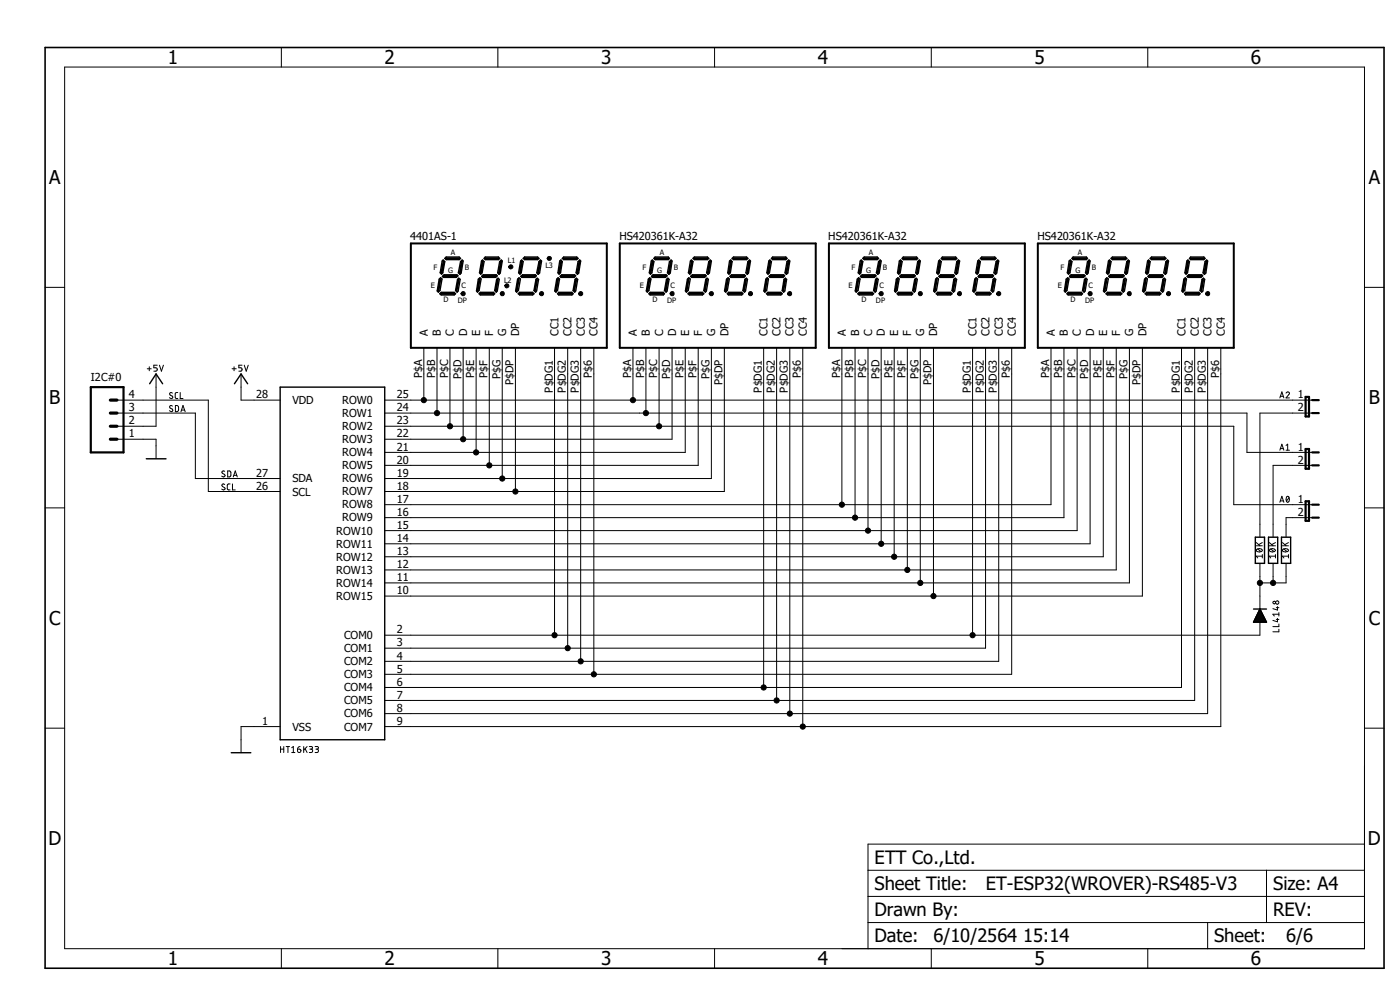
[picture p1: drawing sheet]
<svg xmlns="http://www.w3.org/2000/svg" width="297mm" height="210mm" viewBox="0 0 297 210" stroke-linecap="round" stroke-linejoin="round" font-family="sans-serif">
<path d="M9 9.7l285 196.3M294 9.7l-285 196.3" fill="none" stroke="#fff" stroke-width=".21"/>
<g fill="none" stroke="#000" stroke-width=".21">
<path d="M13.7 14.2h275.8v187.1h-275.8zM59.7 10.1v4.1M105.6 10.1v4.1M151.6 10.1v4.1M197.6 10.1v4.1M243.5 10.1v4.1M108 56.3l.3-.1h.3l.2 .3v.3l-.5 .3-.4-.5h.6l-.1 .1-.5-.1zM116.2 54.5l.6-.1 .2 .3v.2l-.2 .3-.6-.1-.1-.3h.5v.1l-.5-.1zM9.6 61h4.1M31.2 78.2h.9M31.7 77.8v.9M33.1 79.3v11.1h-8.3"/>
<path d="M33.4 77.5h-.8v.5l.6 .1 .2 .2-.2 .4h-.6M33.8 77.5l.4 1.2 .5-1.2M49.2 78.2h.9M49.7 77.8v.9M51.1 79.3v5.6h8.3M51.4 77.5h-.7v.5l.5 .1 .2 .2-.2 .4h-.5M51.8 77.5l.4 1.2 .5-1.2M89.9 73.8v11.1M92.7 73.8v13.8M95.5 73.8v16.6M97.9 62l.3-.2 .3 .1 .2 .2v.3l-.2 .3h-.3l-.3-.1-.1-.3h.5v.1l-.5-.1zM98.3 73.8v19.4"/>
<path d="M101 73.8v22.2M103.8 73.8v24.9M106.2 62l.3-.2 .3 .1 .2 .2-.2 .6h-.3l-.3-.1-.1-.3h.6l-.1 .1-.5-.1zM106.6 73.8v27.7M107.2 60.4l.2-.2h.3l.2 .3v.3l-.5 .3-.3-.5h.6l-.1 .1-.5-.1zM109.3 73.8v30.5M114.6 62l.2-.2 .3 .1 .2 .2v.3l-.2 .3h-.3l-.2-.1-.2-.3h.6l-.1 .1-.5-.1zM117.6 73.8v60.9M120.4 73.8v63.7M122.9 62l.2-.2 .3 .1 .2 .2v.3l-.2 .3h-.3l-.2-.1-.1-.3h.5l-.1 .1-.4-.1zM123.2 73.8v66.5M126 73.8v69.2"/>
<path d="M134.3 73.8v11.1M137 73.8v13.8M139.8 73.8v16.6M142.2 62l.6-.1 .2 .2-.2 .6-.6-.1v-.3h.5v.1l-.5-.1zM142.6 73.8v19.4h-61M145.4 73.8v22.2h-63.8M148.1 73.8v24.9h-66.5M150.6 62l.2-.2 .3 .1 .2 .2v.3l-.2 .3h-.3l-.2-.1-.1-.3h.5v.1l-.5-.1zM150.9 73.8v27.7h-69.3M153.7 73.8v30.5h-72.1M158.9 62l.2-.2 .3 .1 .2 .2v.3l-.2 .3h-.3l-.2-.1-.1-.3h.5v.1l-.5-.1zM162 73.8v72"/>
<path d="M164.8 73.8v74.8M167.2 62l.6-.1 .1 .2-.1 .6-.6-.1-.1-.3h.5v.1l-.5-.1zM167.6 73.8v77.6M170.3 73.8v80.3M178.6 73.8v33.3M181.4 73.8v36M184.1 73.8v38.8M186.6 62l.3-.2 .3 .1 .2 .2v.3l-.2 .3h-.3l-.3-.1-.1-.3h.5v.1l-.5-.1zM186.9 73.8v41.6M189.7 73.8v44.3M192.5 73.8v47.1M194.9 62l.3-.2 .3 .1 .2 .2v.3l-.2 .3h-.3l-.3-.1-.1-.3h.6l-.1 .1-.5-.1z"/>
<path d="M195.2 73.8v49.9M198 73.8v52.6M203.2 62l.3-.2 .3 .1 .2 .2-.2 .6h-.3l-.3-.1-.1-.3h.6l-.1 .1-.5-.1zM206.3 73.8v60.9M209.1 73.8v63.7h-127.5M211.5 62l.3-.2 .3 .1 .2 .2v.3l-.2 .3h-.3l-.3-.1-.1-.3h.6l-.1 .1-.5-.1zM211.9 73.8v66.5h-130.3M214.6 73.8v69.2h-133M223 73.8v33.3h-141.4M225.7 73.8v36h-144.1M228.5 73.8v38.8h-146.9M230.9 62l.3-.2 .3 .1 .2 .2v.3l-.2 .3h-.3l-.3-.1-.1-.3h.6v.1l-.6-.1z"/>
<path d="M231.3 73.8v41.6h-149.7M234.1 73.8v44.3h-152.5M236.8 73.8v47.1h-155.2M239.3 62l.2-.2 .3 .1 .2 .2-.2 .6h-.3l-.2-.1-.2-.3h.6l-.1 .1-.5-.1zM239.6 73.8v49.9h-158M242.4 73.8v52.6h-160.8M247.6 62l.2-.2 .3 .1 .2 .2v.3l-.2 .3h-.3l-.2-.1-.1-.3h.5l-.1 .1-.4-.1zM250.7 73.8v72h-169.1M253.4 73.8v74.8h-171.8M255.9 62l.6-.1 .1 .2-.1 .6-.6-.1-.1-.3h.5v.1l-.5-.1zM256.2 73.8v77.6h-174.6M259 73.8v80.3h-177.4"/>
<path d="M289.5 61h4.1M24.8 84.9h19.4v19.4h15.2M24.8 87.6h16.6v13.9h18M24.8 93.2h8.3v4.1M36.6 83.4l-.5-.1-.1 .3 .1 .2 .5 .3v.3l-.2 .1-.5-.1M36.6 86.1h-.5l-.1 .2 .1 .3 .5 .3v.3l-.2 .1-.5-.2M37.2 86h.3l.3 .2v.9l-.3 .2h-.3zM37.7 83.3h-.4l-.1 .3v.8l.5 .1M38.2 83.3v1.2h.6M38.4 87.3l.4-1.3 .5 1.3M38.5 87h.7M47.7 100l-.5-.1-.1 .3 .6 .6v.2l-.2 .2-.5-.2"/>
<path d="M48.3 99.9l.6 .2 .1 .7-.2 .3-.5 .1zM81.6 84.9h196.8M81.6 87.6h182.9v8.4h13.9M81.6 90.4h180.1v16.7h16.7M271.5 84.4l.4-1.3 .5 1.3M271.5 95.5l.4-1.3 .5 1.3M271.6 84.1h.6M271.6 95.2h.6M272.8 83.4a.35 .35 0 0 1 .5-.3 .35 .35 0 0 1 .1 .6l-.6 .7h.8M272.8 94.5l.4-.3v1.3M272.8 95.5h.8M278.4 87.6h-11.1v26.4"/>
<path d="M278.4 98.7h-8.3v15.3M9.6 107.7h4.1M47.7 102.8l-.5-.1-.1 .3 .1 .2 .5 .3v.3l-.2 .1-.5-.1M48.8 102.7h-.4l-.2 .3 .1 .8 .5 .1M49.3 102.7v1.2h.6M49.5 101.2l.4-1.3 .4 1.3M49.6 100.8h.6M266.5 115.8h1.3M266.5 115.1l.8 .7M266.6 116.6l.6-.2 .4 .1 .2 .3a.76 .76 0 0 1-1.3 0zM266.8 116.5l.7 .5M267.3 119.5v9.7"/>
<path d="M267.8 118h-1.3l.3 .4M267.8 117.6v.8M267.8 115.1l-.8 .4M269.3 115.8h1.3M269.3 115.1l.8 .7M269.4 116.6l.5-.2 .5 .1 .2 .3a.8 .8 0 0 1-1.3 0zM269.6 116.5l.7 .5M270.1 119.5v4.2M270.6 118h-1.3l.3 .4M270.6 117.6v.8M270.6 115.1l-.8 .4M271.5 106.6l.4-1.3 .5 1.3"/>
<path d="M271.6 106.3h.6M272.1 115.8h1.2M272.1 115.1l.7 .7M272.1 116.6l.6-.2 .5 .1 .1 .3a.76 .76 0 0 1-1.2 0zM272.4 116.5l.6 .5M272.8 119.5v4.2h-5.5M273 105.3h.2a.72 .72 0 0 1 0 1.3l-.3-.2-.1-.5zM273.3 118h-1.2l.3 .4M273.3 117.6v.8M273.3 115.1l-.7 .4M273.5 105.6l-.6 .7M278.4 109.8h-5.6v4.2"/>
<path d="M289.5 107.7h4.1M265.9 131.9h2.7M266 131.8h2.6M266.1 131.7h2.5M266.1 131.6h2.4M266.1 131.5h2.4M266.2 131.4h2.2M266.2 131.3h2.2M266.3 131.2h2M266.4 131.1h1.9M266.4 131h1.8M266.4 130.9h1.7"/>
<path d="M266.5 130.8h1.6M266.6 130.7h1.5M266.6 130.6h1.4M266.7 130.5h1.2M266.7 130.4h1.2M266.8 130.3h1M266.8 130.2h1M266.9 130.1h.9M266.9 130h.8M267 129.9h.6M267 129.8h.6M267.1 129.7h.4"/>
<path d="M267.1 129.6h.4M267.2 129.5h.2M267.2 129.4h.2M267.3 132v2.7h-185.7M267.3 129.2l1.4 2.8h-2.8zM267.3 129.2h.1M270.8 131.4h.5M270.8 128.9h.5M271 131.2v.7l-1-.3M271 128.7v.7l-1-.3M271.3 133.5v.5h-1.3M271.3 130v.7"/>
<path d="M271.3 132.4v.5h-1.3M271.3 130.3h-1.3l.3 .4M9.6 154.5h4.1M59.4 154.1h-8.3v5.6M59.5 158.4v1.2M59.5 158.9h.7M60.2 158.4v1.2M60.7 158.4h.7M61.1 158.4v1.2M61.9 158.6l.3-.2v1.2M61.9 159.6h.7M63.1 158.9h.4a.37 .37 0 0 1 .3 .6 .37 .37 0 0 1-.6 0z"/>
<path d="M63.7 158.4h-.3l-.3 .5M64.4 158.4v1.2M64.7 158.8l.5 .8M65.2 158.4l-.8 .7M65.6 158.4l.7 .1-.1 .4h-.5M66 158.9l.2 .1a.37 .37 0 0 1 .1 .4 .37 .37 0 0 1-.3 .2h-.4M66.8 158.4h.5l.3 .1-.2 .4h-.4M67.2 158.9l.2 .1a.37 .37 0 0 1 .2 .4 .37 .37 0 0 1-.4 .2h-.4M289.5 154.5h4.1M289.5 179.1h-105.4v22.2M184.1 195.7h105.4M184.1 190.2h105.4"/>
<path d="M184.1 184.6h105.4M256.2 195.7v5.6M268.7 184.6v11.1M59.7 201.3v4.1M105.6 201.3v4.1M151.6 201.3v4.1M197.6 201.3v4.1M243.5 201.3v4.1"/>
<circle cx="89.9" cy="84.9" r=".55"/>
<circle cx="92.7" cy="87.6" r=".55"/>
<circle cx="95.5" cy="90.4" r=".55"/>
<circle cx="98.3" cy="93.2" r=".55"/>
<circle cx="101" cy="96" r=".55"/>
<circle cx="103.8" cy="98.7" r=".55"/>
<circle cx="134.3" cy="84.9" r=".55"/>
<circle cx="137" cy="87.6" r=".55"/>
<circle cx="139.8" cy="90.4" r=".55"/>
<circle cx="106.6" cy="101.5" r=".55"/>
<circle cx="109.3" cy="104.3" r=".55"/>
<circle cx="178.6" cy="107.1" r=".55"/>
<circle cx="181.4" cy="109.8" r=".55"/>
<circle cx="184.2" cy="112.6" r=".55"/>
<circle cx="186.9" cy="115.4" r=".55"/>
<circle cx="189.7" cy="118.1" r=".55"/>
<circle cx="117.6" cy="134.7" r=".55"/>
<circle cx="120.4" cy="137.5" r=".55"/>
<circle cx="192.5" cy="120.9" r=".55"/>
<circle cx="195.2" cy="123.7" r=".55"/>
<circle cx="198" cy="126.4" r=".55"/>
<circle cx="206.3" cy="134.7" r=".55"/>
<circle cx="267.3" cy="123.7" r=".55"/>
<circle cx="270.1" cy="123.7" r=".55"/>
<circle cx="270.3" cy="127.8" r=".29"/>
<circle cx="271" cy="127.8" r=".34"/>
<circle cx="123.2" cy="140.3" r=".55"/>
<circle cx="126" cy="143" r=".55"/>
<circle cx="162" cy="145.8" r=".55"/>
<circle cx="164.8" cy="148.6" r=".55"/>
<circle cx="167.6" cy="151.4" r=".55"/>
<circle cx="170.3" cy="154.1" r=".55"/>
</g>
<g fill="none" stroke="#000" stroke-width=".34">
<path d="M9.6 10.1h284v195.3h-284zM108.2 56.6h.3M116.4 54.8h.3M98.1 62.3h.3M106.4 62.3h.3M107.4 60.6h.3M114.7 62.3h.3M123.1 62.3h.2M142.5 62.3h.2M150.7 62.3h.3M159.1 62.3h.2M167.4 62.3h.3"/>
<path d="M186.8 62.3h.3M195.1 62.3h.3M203.4 62.3h.3M211.8 62.3h.2M231.1 62.3h.3M239.4 62.3h.3M247.8 62.3h.2M256.1 62.3h.3"/>
</g>
<g fill="none" stroke="#000" stroke-width=".3">
<path d="M93.5 58.9l.3 .3-.5 2.4-.3 .4-.2-.3 .4-2.5zM93.9 58.6l.3-.3h2.7l.3 .2-.4 .3h-2.7zM94 55.2l.4 .3-.5 2.4-.2 .3-.3-.3 .4-2.5zM94.4 54.8l.3-.3h2.7l.3 .3-.3 .3h-2.7zM97.3 59l.3 .3-.4 2.4-.2 .3-.4-.4 .5-2.3zM97.7 55.5l.3-.3 .3 .2-.5 2.5-.2 .3-.4-.3zM101.5 59.2l.3-.3 .3 .3-.5 2.4-.3 .4-.2-.3zM102.2 55.4l.2-.2 .3 .3-.4 2.4-.3 .3-.3-.3zM102.5 58.3h2.8l.2 .2-.3 .3h-2.8l-.2-.2zM103 54.5h2.7l.3 .3-.3 .3h-2.7l-.3-.3zM105.4 59.3l.3-.3 .2 .3-.4 2.4-.2 .3-.4-.4zM106 55.5l.3-.3 .3 .2-.5 2.5-.2 .3-.3-.3z"/>
<path d="M110.1 58.9l.3 .3-.4 2.4-.4 .4-.2-.3 .4-2.5zM110.5 58.6l.4-.3h2.7l.2 .2-.3 .3h-2.8zM110.7 55.2l.3 .3-.4 2.4-.3 .3-.3-.3 .4-2.5zM111 54.8l.3-.3h2.7l.3 .3-.3 .3h-2.7zM114 59l.3 .3-.5 2.4-.2 .3-.3-.4 .4-2.3zM114.6 55.2l.3 .2-.4 2.5-.3 .3-.3-.3 .4-2.4zM118.4 58.9l.3 .3-.4 2.4-.4 .4-.2-.3 .4-2.5zM118.7 55.4l.3-.2 .3 .3-.4 2.4-.3 .3-.2-.3zM119.2 58.3h2.7l.2 .2-.3 .3h-2.8l-.2-.2zM119.3 54.8l.3-.3h2.7l.3 .3-.3 .3h-2.7zM122.3 59l.3 .3-.5 2.4-.2 .3-.3-.4 .4-2.3zM122.6 55.5l.4-.3 .2 .2-.4 2.5-.3 .3-.3-.3z"/>
<path d="M137.8 58.9l.3 .3-.4 2.4-.4 .4-.2-.3 .4-2.5zM138.4 55.2l.3 .3-.4 2.4-.3 .3-.2-.3 .4-2.5zM138.6 58.3h2.7l.2 .2-.3 .3h-2.8l-.2-.2zM139 54.5h2.8l.2 .3-.2 .3h-2.8l-.3-.3zM141.4 59.3l.3-.3 .2 .3-.4 2.4-.2 .3-.3-.4zM142 55.5l.4-.3 .2 .2-.4 2.5-.3 .3-.3-.3zM146.1 58.9l.3 .3-.4 2.4-.4 .4-.2-.3 .4-2.5zM146.5 55.4l.2-.2 .3 .3-.4 2.4-.3 .3-.3-.3zM146.5 58.6l.4-.3h2.7l.2 .2-.3 .3h-2.8zM147.3 54.5h2.8l.3 .3-.3 .3h-2.8l-.3-.3zM149.7 59.3l.3-.3 .3 .3-.4 2.4-.3 .3-.3-.4zM150.7 55.2l.2 .2-.4 2.5-.3 .3-.3-.3 .5-2.4z"/>
<path d="M154.1 59.2l.4-.3 .2 .3-.4 2.4-.3 .4-.3-.3zM154.8 55.4l.2-.2 .3 .3-.4 2.4-.3 .3-.2-.3zM155.2 58.3h2.7l.3 .2-.4 .3h-2.8l-.1-.2zM155.3 54.8l.3-.3h2.8l.3 .3-.3 .3h-2.8zM158 59.3l.3-.3 .3 .3-.4 2.4-.3 .3-.3-.4zM158.7 55.5l.3-.3 .2 .2-.4 2.5-.3 .3-.3-.3zM162.8 58.9l.2 .3-.4 2.4-.3 .4-.2-.3 .4-2.5zM163.1 55.4l.2-.2 .4 .3-.5 2.4-.3 .3-.2-.3zM163.2 58.6l.3-.3h2.7l.3 .2-.4 .3h-2.7zM163.9 54.5h2.8l.3 .3-.3 .3h-2.8l-.2-.3zM166.3 59.3l.3-.3 .3 .3-.4 2.4-.3 .3-.3-.4zM167 55.5l.3-.3 .3 .2-.5 2.5-.3 .3-.3-.3z"/>
<path d="M182.2 58.9l.3 .3-.5 2.4-.3 .4-.3-.3 .5-2.5zM182.5 58.6l.4-.3h2.7l.2 .2-.3 .3h-2.7zM182.7 55.2l.3 .3-.4 2.4-.2 .3-.3-.3 .4-2.5zM183 54.8l.3-.3h2.8l.3 .3-.3 .3h-2.8zM186 59l.3 .3-.4 2.4-.2 .3-.4-.4 .5-2.3zM186.4 55.5l.3-.3 .2 .2-.4 2.5-.3 .3-.3-.3zM190.2 59.2l.3-.3 .3 .3-.5 2.4-.3 .4-.2-.3zM190.8 55.4l.3-.2 .3 .3-.4 2.4-.3 .3-.3-.3zM191.2 58.3h2.7l.3 .2-.4 .3h-2.7l-.2-.2zM191.6 54.5h2.8l.3 .3-.3 .3h-2.8l-.2-.3zM194.1 59.3l.3-.3 .2 .3-.4 2.4-.2 .3-.4-.4zM195 55.2l.2 .2-.4 2.5-.2 .3-.3-.3 .4-2.4z"/>
<path d="M198.5 59.2l.3-.3 .3 .3-.4 2.4-.4 .4-.2-.3zM199.2 58.6l.4-.3h2.7l.2 .2-.4 .3h-2.7zM199.3 55.2l.4 .3-.4 2.4-.3 .3-.3-.3 .4-2.5zM199.9 54.5h2.8l.3 .3-.3 .3h-2.8l-.2-.3zM202.4 59.3l.2-.3 .3 .3-.4 2.4-.2 .3-.3-.4zM203.3 55.2l.3 .2-.4 2.5-.3 .3-.3-.3 .4-2.4zM207.1 58.9l.3 .3-.4 2.4-.4 .4-.2-.3 .4-2.5zM207.6 55.2l.4 .3-.4 2.4-.3 .3-.3-.3 .4-2.5zM207.9 58.3h2.7l.2 .2-.3 .3h-2.8l-.2-.2zM208 54.8l.3-.3h2.7l.3 .3-.3 .3h-2.7zM210.7 59.3l.2-.3 .3 .3-.4 2.4-.2 .3-.3-.4zM211.3 55.5l.4-.3 .2 .2-.4 2.5-.3 .3-.3-.3z"/>
<path d="M226.2 59.2l.3-.3 .3 .3-.4 2.4-.4 .4-.2-.3zM226.8 55.4l.3-.2 .3 .3-.4 2.4-.3 .3-.3-.3zM226.9 58.6l.3-.3h2.8l.2 .2-.3 .3h-2.8zM227.7 54.5h2.8l.2 .3-.2 .3h-2.8l-.3-.3zM230.1 59.3l.3-.3 .2 .3-.4 2.4-.2 .3-.3-.4zM230.7 55.5l.4-.3 .2 .2-.5 2.5-.2 .3-.3-.3zM234.8 58.9l.3 .3-.4 2.4-.4 .4-.2-.3 .4-2.5zM235.2 58.6l.4-.3h2.7l.2 .2-.3 .3h-2.8zM235.4 55.2l.3 .3-.4 2.4-.3 .3-.3-.3 .5-2.5zM235.7 54.8l.3-.3h2.8l.3 .3-.3 .3h-2.8zM238.4 59.3l.3-.3 .3 .3-.5 2.4-.2 .3-.3-.4zM239.4 55.2l.2 .2-.4 2.5-.3 .3-.3-.3 .5-2.4z"/>
<path d="M243.1 58.9l.3 .3-.4 2.4-.3 .4-.3-.3 .4-2.5zM243.5 55.4l.2-.2 .3 .3-.4 2.4-.3 .3-.3-.3zM243.5 58.6l.4-.3h2.7l.2 .2-.3 .3h-2.8zM244 54.8l.3-.3h2.8l.3 .3-.3 .3h-2.8zM246.7 59.3l.3-.3 .3 .3-.5 2.4-.2 .3-.3-.4zM247.7 55.2l.2 .2-.4 2.5-.3 .3-.3-.3 .5-2.4zM251.2 59.2l.3-.3 .2 .3-.4 2.4-.3 .4-.3-.3zM252 55.2l.3 .3-.4 2.4-.3 .3-.2-.3 .4-2.5zM252.2 58.3h2.7l.2 .2-.3 .3h-2.7l-.3-.2zM252.6 54.5h2.8l.3 .3-.3 .3h-2.8l-.3-.3zM255 59.3l.3-.3 .3 .3-.4 2.4-.3 .3-.3-.4zM255.7 55.5l.3-.3 .2 .2-.4 2.5-.3 .3-.3-.3z"/>
<path d="M93.6 62h2.8l.2 .3-.2 .3h-2.8l-.3-.3zM101.9 62h2.8l.2 .3-.2 .3h-2.8l-.3-.3zM109.9 62.3l.3-.3h2.8l.3 .3-.3 .3h-2.8zM118.5 62h2.8l.3 .3-.3 .3h-2.8l-.2-.3zM137.9 62h2.8l.3 .3-.3 .3h-2.8l-.2-.3zM146.3 62h2.7l.3 .3-.3 .3h-2.7l-.3-.3zM154.6 62h2.8l.2 .3-.2 .3h-2.8l-.3-.3zM162.9 62h2.8l.2 .3-.2 .3h-2.8l-.3-.3zM182.3 62h2.7l.3 .3-.3 .3h-2.7l-.3-.3zM190.6 62h2.8l.2 .3-.2 .3h-2.8l-.3-.3zM198.6 62.3l.3-.3h2.8l.3 .3-.3 .3h-2.8zM207.2 62h2.8l.3 .3-.3 .3h-2.8l-.3-.3z"/>
<path d="M226.6 62h2.8l.3 .3-.3 .3h-2.8l-.2-.3zM234.9 62h2.8l.3 .3-.3 .3h-2.8l-.2-.3zM243.2 62h2.8l.3 .3-.3 .3h-2.8l-.2-.3zM251.5 62h2.8l.3 .3-.3 .3h-2.8l-.2-.3zM31 97.3h4.2M31.7 81.4l1.4-2.1 1.4 2.1M49.7 81.4l1.4-2.1 1.4 2.1M59.4 82.1h22.2v74.8h-22.2zM266.3 114h2v5.5h-2zM269.1 114h2v5.5h-2zM271.9 114h1.9v5.5h-1.9zM265.9 129.2h2.8"/>
<path d="M267.3 129.2l1.4 2.8h-2.8zM49.1 159.7h4.1"/>
</g>
<g fill="none" stroke="#000" stroke-width=".47">
<path d="M93.4 59.3l-.4 2.4M94.1 55.5l-.4 2.4M94.1 58.5h2.8M94.7 54.8h2.7M97.3 59.4l-.4 2.2M98 55.5l-.4 2.4M101.7 59.3l-.4 2.4M102.4 58.5h2.8M102.4 55.5l-.4 2.4M103 54.8h2.7M105.6 59.4l-.4 2.2M106.3 55.5l-.4 2.4"/>
<path d="M110 59.3l-.4 2.4M110.7 58.5h2.8M110.7 55.5l-.4 2.4M111.3 54.8h2.7M113.9 59.4l-.4 2.2M114.6 55.5l-.4 2.4M118.4 59.3l-.5 2.4M119 58.5h2.8M119 55.5l-.4 2.4M119.6 54.8h2.7M122.2 59.4l-.4 2.2M122.9 55.5l-.4 2.4"/>
<path d="M137.8 59.3l-.5 2.4M138.4 58.5h2.8M138.4 55.5l-.4 2.4M139 54.8h2.8M141.6 59.4l-.4 2.2M142.3 55.5l-.4 2.4M146 59.3l-.4 2.4M146.8 58.5h2.7M146.8 55.5l-.5 2.4M147.3 54.8h2.8M149.9 59.4l-.4 2.2M150.6 55.5l-.4 2.4"/>
<path d="M154.4 59.3l-.4 2.4M155.1 58.5h2.7M155.1 55.5l-.5 2.4M155.6 54.8h2.8M158.2 59.4l-.4 2.2M159 55.5l-.5 2.4M162.7 59.3l-.4 2.4M163.4 58.5h2.8M163.4 55.5l-.5 2.4M163.9 54.8h2.8M166.6 59.4l-.4 2.2M167.3 55.5l-.5 2.4"/>
<path d="M182.1 59.3l-.4 2.4M182.8 58.5h2.7M182.8 55.5l-.4 2.4M183.3 54.8h2.8M186 59.4l-.5 2.2M186.6 55.5l-.4 2.4M190.4 59.3l-.4 2.4M191.1 58.5h2.7M191.1 55.5l-.4 2.4M191.6 54.8h2.8M194.3 59.4l-.5 2.2M195 55.5l-.4 2.4"/>
<path d="M198.7 59.3l-.4 2.4M199.4 58.5h2.8M199.4 55.5l-.4 2.4M199.9 54.8h2.8M202.6 59.4l-.4 2.2M203.3 55.5l-.4 2.4M207 59.3l-.4 2.4M207.7 58.5h2.8M207.7 55.5l-.4 2.4M208.3 54.8h2.7M210.9 59.4l-.4 2.2M211.6 55.5l-.4 2.4"/>
<path d="M226.4 59.3l-.4 2.4M227.1 58.5h2.8M227.1 55.5l-.4 2.4M227.7 54.8h2.8M230.3 59.4l-.4 2.2M231 55.5l-.4 2.4M234.7 59.3l-.4 2.4M235.4 58.5h2.8M235.4 55.5l-.4 2.4M236 54.8h2.8M238.6 59.4l-.4 2.2M239.3 55.5l-.4 2.4"/>
<path d="M243 59.3l-.3 2.4M243.8 58.5h2.7M243.8 55.5l-.5 2.4M244.3 54.8h2.8M246.9 59.4l-.4 2.2M247.6 55.5l-.4 2.4M251.4 59.3l-.4 2.4M252.1 58.5h2.7M252.1 55.5l-.5 2.4M252.6 54.8h2.8M255.2 59.4l-.4 2.2M255.9 55.5l-.4 2.4"/>
<path d="M93.7 62.3h2.6M102 62.3h2.6M110.3 62.3h2.6M118.6 62.3h2.6M138 62.3h2.7M146.3 62.3h2.7M154.6 62.3h2.7M162.9 62.3h2.7M182.4 62.3h2.6M190.7 62.3h2.6M199 62.3h2.6M207.3 62.3h2.6"/>
<path d="M226.7 62.3h2.6M235 62.3h2.7M243.3 62.3h2.7M251.6 62.3h2.7M19.3 82.1h6.9v13.9h-6.9zM277 84.2h.7v4.1h-.7zM277 95.2h.7v4.2h-.7zM278.4 96h1.4M278.4 84.9h1.4M278.4 87.6h1.4M278.4 98.7h1.4M277 106.3h.7v4.2h-.7z"/>
<path d="M278.4 107.1h1.4M278.4 109.8h1.4"/>
</g>
<path d="M23.4 87.6h1.4M23.4 90.4h1.4M23.4 93.2h1.4M23.4 84.9h1.4" fill="none" stroke="#000" stroke-width=".68"/>
<path d="M87.2 51.6h41.5v22.2h-41.5zM131.5 51.6h41.6v22.2h-41.6zM175.9 51.6h41.5v22.2h-41.5zM220.2 51.6h41.5v22.2h-41.5z" fill="none" stroke="#000" stroke-width=".42"/>
<g fill="#000">
<path d="M108 56.3l.3-.1h.3l.2 .3v.3l-.5 .3-.4-.5h.6l-.1 .1-.5-.1z" fill-rule="evenodd"/>
<path d="M116.2 54.5l.6-.1 .2 .3v.2l-.2 .3-.6-.1-.1-.3h.5v.1l-.5-.1z" fill-rule="evenodd"/>
<path d="M97.9 62l.3-.2 .3 .1 .2 .2v.3l-.2 .3h-.3l-.3-.1-.1-.3h.5v.1l-.5-.1z" fill-rule="evenodd"/>
<path d="M106.2 62l.3-.2 .3 .1 .2 .2-.2 .6h-.3l-.3-.1-.1-.3h.6l-.1 .1-.5-.1z" fill-rule="evenodd"/>
<path d="M107.2 60.4l.2-.2h.3l.2 .3v.3l-.5 .3-.3-.5h.6l-.1 .1-.5-.1z" fill-rule="evenodd"/>
<path d="M114.6 62l.2-.2 .3 .1 .2 .2v.3l-.2 .3h-.3l-.2-.1-.2-.3h.6l-.1 .1-.5-.1z" fill-rule="evenodd"/>
<path d="M122.9 62l.2-.2 .3 .1 .2 .2v.3l-.2 .3h-.3l-.2-.1-.1-.3h.5l-.1 .1-.4-.1z" fill-rule="evenodd"/>
<path d="M142.2 62l.6-.1 .2 .2-.2 .6-.6-.1v-.3h.5v.1l-.5-.1z" fill-rule="evenodd"/>
<path d="M150.6 62l.2-.2 .3 .1 .2 .2v.3l-.2 .3h-.3l-.2-.1-.1-.3h.5v.1l-.5-.1z" fill-rule="evenodd"/>
<path d="M158.9 62l.2-.2 .3 .1 .2 .2v.3l-.2 .3h-.3l-.2-.1-.1-.3h.5v.1l-.5-.1z" fill-rule="evenodd"/>
<path d="M167.2 62l.6-.1 .1 .2-.1 .6-.6-.1-.1-.3h.5v.1l-.5-.1z" fill-rule="evenodd"/>
<path d="M186.6 62l.3-.2 .3 .1 .2 .2v.3l-.2 .3h-.3l-.3-.1-.1-.3h.5v.1l-.5-.1z" fill-rule="evenodd"/>
<path d="M194.9 62l.3-.2 .3 .1 .2 .2v.3l-.2 .3h-.3l-.3-.1-.1-.3h.6l-.1 .1-.5-.1z" fill-rule="evenodd"/>
<path d="M203.2 62l.3-.2 .3 .1 .2 .2-.2 .6h-.3l-.3-.1-.1-.3h.6l-.1 .1-.5-.1z" fill-rule="evenodd"/>
<path d="M211.5 62l.3-.2 .3 .1 .2 .2v.3l-.2 .3h-.3l-.3-.1-.1-.3h.6l-.1 .1-.5-.1z" fill-rule="evenodd"/>
<path d="M230.9 62l.3-.2 .3 .1 .2 .2v.3l-.2 .3h-.3l-.3-.1-.1-.3h.6v.1l-.6-.1z" fill-rule="evenodd"/>
<path d="M239.3 62l.2-.2 .3 .1 .2 .2-.2 .6h-.3l-.2-.1-.2-.3h.6l-.1 .1-.5-.1z" fill-rule="evenodd"/>
<path d="M247.6 62l.2-.2 .3 .1 .2 .2v.3l-.2 .3h-.3l-.2-.1-.1-.3h.5l-.1 .1-.4-.1z" fill-rule="evenodd"/>
<path d="M255.9 62l.6-.1 .1 .2-.1 .6-.6-.1-.1-.3h.5v.1l-.5-.1z" fill-rule="evenodd"/>
<circle cx="89.9" cy="84.9" r=".55"/>
<circle cx="92.7" cy="87.6" r=".55"/>
<circle cx="95.5" cy="90.4" r=".55"/>
<circle cx="98.3" cy="93.2" r=".55"/>
<circle cx="101" cy="96" r=".55"/>
<circle cx="103.8" cy="98.7" r=".55"/>
<circle cx="134.3" cy="84.9" r=".55"/>
<circle cx="137" cy="87.6" r=".55"/>
<circle cx="139.8" cy="90.4" r=".55"/>
<circle cx="106.6" cy="101.5" r=".55"/>
<circle cx="109.3" cy="104.3" r=".55"/>
<circle cx="178.6" cy="107.1" r=".55"/>
<circle cx="181.4" cy="109.8" r=".55"/>
<circle cx="184.2" cy="112.6" r=".55"/>
<circle cx="186.9" cy="115.4" r=".55"/>
<circle cx="189.7" cy="118.1" r=".55"/>
<circle cx="117.6" cy="134.7" r=".55"/>
<circle cx="120.4" cy="137.5" r=".55"/>
<circle cx="192.5" cy="120.9" r=".55"/>
<circle cx="195.2" cy="123.7" r=".55"/>
<circle cx="198" cy="126.4" r=".55"/>
<circle cx="206.3" cy="134.7" r=".55"/>
<circle cx="267.3" cy="123.7" r=".55"/>
<circle cx="270.1" cy="123.7" r=".55"/>
<circle cx="123.2" cy="140.3" r=".55"/>
<circle cx="126" cy="143" r=".55"/>
<circle cx="162" cy="145.8" r=".55"/>
<circle cx="164.8" cy="148.6" r=".55"/>
<circle cx="167.6" cy="151.4" r=".55"/>
<circle cx="170.3" cy="154.1" r=".55"/>
</g>
<g font-size="4">
<text x="35.6" y="13.5">1</text>
<text x="81.6" y="13.5">2</text>
<text x="127.5" y="13.5">3</text>
<text x="173.5" y="13.5">4</text>
<text x="219.5" y="13.5">5</text>
<text x="265.4" y="13.5">6</text>
<text x="10.5" y="39">A</text>
<text x="290.4" y="39">A</text>
<text x="10.5" y="85.8">B</text>
<text x="290.4" y="85.8">B</text>
<text x="10.5" y="132.5">C</text>
<text x="290.4" y="132.5">C</text>
<text x="10.3" y="179.3">D</text>
<text x="290.2" y="179.3">D</text>
<text x="35.6" y="204.7">1</text>
<text x="81.6" y="204.7">2</text>
<text x="127.5" y="204.7">3</text>
<text x="173.5" y="204.7">4</text>
<text x="219.5" y="204.7">5</text>
<text x="265.4" y="204.7">6</text>
</g>
<g font-size="3.9">
<text x="185.5" y="183.2">ETT Co.,Ltd.</text>
<text x="185.5" y="188.8">Sheet Title:</text>
<text x="209.1" y="188.8">ET-ESP32(WROVER)-RS485-V3</text>
<text x="270.1" y="188.8">Size: A4</text>
<text x="185.5" y="194.3">Drawn By:</text>
<text x="270.1" y="194.3">REV:</text>
<text x="185.5" y="199.9">Date:</text>
<text x="198" y="199.9">6/10/2564 15:14</text>
<text x="257.6" y="199.9">Sheet:</text>
<text x="272.8" y="199.9">6/6</text>
</g>
<g font-size="2.3">
<text x="87" y="51">4401AS-1</text>
<text x="131.4" y="51">HS420361K-A32</text>
<text x="175.7" y="51">HS420361K-A32</text>
<text x="220.1" y="51">HS420361K-A32</text>
<text x="90.8" y="71.2" transform="rotate(-90 90.8 71.2)">A</text>
<text x="93.6" y="71.2" transform="rotate(-90 93.6 71.2)">B</text>
<text x="96.3" y="71.2" transform="rotate(-90 96.3 71.2)">C</text>
<text x="99.1" y="71.2" transform="rotate(-90 99.1 71.2)">D</text>
<text x="101.9" y="71.2" transform="rotate(-90 101.9 71.2)">E</text>
<text x="104.6" y="71.2" transform="rotate(-90 104.6 71.2)">F</text>
<text x="107.4" y="71.2" transform="rotate(-90 107.4 71.2)">G</text>
<text x="110.2" y="71.2" transform="rotate(-90 110.2 71.2)">DP</text>
<text x="118.5" y="71.2" transform="rotate(-90 118.5 71.2)">CC1</text>
<text x="121.2" y="71.2" transform="rotate(-90 121.2 71.2)">CC2</text>
<text x="124" y="71.2" transform="rotate(-90 124 71.2)">CC3</text>
<text x="126.8" y="71.2" transform="rotate(-90 126.8 71.2)">CC4</text>
<text x="135.1" y="71.2" transform="rotate(-90 135.1 71.2)">A</text>
<text x="137.9" y="71.2" transform="rotate(-90 137.9 71.2)">B</text>
<text x="140.7" y="71.2" transform="rotate(-90 140.7 71.2)">C</text>
<text x="143.4" y="71.2" transform="rotate(-90 143.4 71.2)">D</text>
<text x="146.2" y="71.2" transform="rotate(-90 146.2 71.2)">E</text>
<text x="149" y="71.2" transform="rotate(-90 149 71.2)">F</text>
<text x="151.7" y="71.2" transform="rotate(-90 151.7 71.2)">G</text>
<text x="154.5" y="71.2" transform="rotate(-90 154.5 71.2)">DP</text>
<text x="162.8" y="71.2" transform="rotate(-90 162.8 71.2)">CC1</text>
<text x="165.6" y="71.2" transform="rotate(-90 165.6 71.2)">CC2</text>
<text x="168.4" y="71.2" transform="rotate(-90 168.4 71.2)">CC3</text>
<text x="171.2" y="71.2" transform="rotate(-90 171.2 71.2)">CC4</text>
<text x="179.5" y="71.2" transform="rotate(-90 179.5 71.2)">A</text>
<text x="182.2" y="71.2" transform="rotate(-90 182.2 71.2)">B</text>
<text x="185" y="71.2" transform="rotate(-90 185 71.2)">C</text>
<text x="187.8" y="71.2" transform="rotate(-90 187.8 71.2)">D</text>
<text x="190.5" y="71.2" transform="rotate(-90 190.5 71.2)">E</text>
<text x="193.3" y="71.2" transform="rotate(-90 193.3 71.2)">F</text>
<text x="196.1" y="71.2" transform="rotate(-90 196.1 71.2)">G</text>
<text x="198.8" y="71.2" transform="rotate(-90 198.8 71.2)">DP</text>
<text x="207.2" y="71.2" transform="rotate(-90 207.2 71.2)">CC1</text>
<text x="209.9" y="71.2" transform="rotate(-90 209.9 71.2)">CC2</text>
<text x="212.7" y="71.2" transform="rotate(-90 212.7 71.2)">CC3</text>
<text x="215.5" y="71.2" transform="rotate(-90 215.5 71.2)">CC4</text>
<text x="223.8" y="71.2" transform="rotate(-90 223.8 71.2)">A</text>
<text x="226.6" y="71.2" transform="rotate(-90 226.6 71.2)">B</text>
<text x="229.3" y="71.2" transform="rotate(-90 229.3 71.2)">C</text>
<text x="232.1" y="71.2" transform="rotate(-90 232.1 71.2)">D</text>
<text x="234.9" y="71.2" transform="rotate(-90 234.9 71.2)">E</text>
<text x="237.7" y="71.2" transform="rotate(-90 237.7 71.2)">F</text>
<text x="240.4" y="71.2" transform="rotate(-90 240.4 71.2)">G</text>
<text x="243.2" y="71.2" transform="rotate(-90 243.2 71.2)">DP</text>
<text x="251.5" y="71.2" transform="rotate(-90 251.5 71.2)">CC1</text>
<text x="254.3" y="71.2" transform="rotate(-90 254.3 71.2)">CC2</text>
<text x="257.1" y="71.2" transform="rotate(-90 257.1 71.2)">CC3</text>
<text x="259.8" y="71.2" transform="rotate(-90 259.8 71.2)">CC4</text>
<text x="19.3" y="80.7">I2C#0</text>
<text x="89.5" y="80.3" transform="rotate(-90 89.5 80.3)">P$A</text>
<text x="92.3" y="80.2" transform="rotate(-90 92.3 80.2)">P$B</text>
<text x="95.1" y="80.3" transform="rotate(-90 95.1 80.3)">P$C</text>
<text x="97.9" y="80.4" transform="rotate(-90 97.9 80.4)">P$D</text>
<text x="100.6" y="80.2" transform="rotate(-90 100.6 80.2)">P$E</text>
<text x="103.4" y="80.1" transform="rotate(-90 103.4 80.1)">P$F</text>
<text x="106.2" y="80.4" transform="rotate(-90 106.2 80.4)">P$G</text>
<text x="109" y="81.7" transform="rotate(-90 109 81.7)">P$DP</text>
<text x="117.3" y="83.3" transform="rotate(-90 117.3 83.3)">P$DG1</text>
<text x="120" y="83.3" transform="rotate(-90 120 83.3)">P$DG2</text>
<text x="122.8" y="83.3" transform="rotate(-90 122.8 83.3)">P$DG3</text>
<text x="125.6" y="80.1" transform="rotate(-90 125.6 80.1)">P$6</text>
<text x="133.9" y="80.3" transform="rotate(-90 133.9 80.3)">P$A</text>
<text x="136.7" y="80.2" transform="rotate(-90 136.7 80.2)">P$B</text>
<text x="139.4" y="80.3" transform="rotate(-90 139.4 80.3)">P$C</text>
<text x="142.2" y="80.4" transform="rotate(-90 142.2 80.4)">P$D</text>
<text x="145" y="80.2" transform="rotate(-90 145 80.2)">P$E</text>
<text x="147.7" y="80.1" transform="rotate(-90 147.7 80.1)">P$F</text>
<text x="150.5" y="80.4" transform="rotate(-90 150.5 80.4)">P$G</text>
<text x="153.3" y="81.7" transform="rotate(-90 153.3 81.7)">P$DP</text>
<text x="161.6" y="83.3" transform="rotate(-90 161.6 83.3)">P$DG1</text>
<text x="164.4" y="83.3" transform="rotate(-90 164.4 83.3)">P$DG2</text>
<text x="167.1" y="83.3" transform="rotate(-90 167.1 83.3)">P$DG3</text>
<text x="169.9" y="80.1" transform="rotate(-90 169.9 80.1)">P$6</text>
<text x="178.2" y="80.3" transform="rotate(-90 178.2 80.3)">P$A</text>
<text x="181" y="80.2" transform="rotate(-90 181 80.2)">P$B</text>
<text x="183.8" y="80.3" transform="rotate(-90 183.8 80.3)">P$C</text>
<text x="186.6" y="80.4" transform="rotate(-90 186.6 80.4)">P$D</text>
<text x="189.3" y="80.2" transform="rotate(-90 189.3 80.2)">P$E</text>
<text x="192.1" y="80.1" transform="rotate(-90 192.1 80.1)">P$F</text>
<text x="194.9" y="80.4" transform="rotate(-90 194.9 80.4)">P$G</text>
<text x="197.6" y="81.7" transform="rotate(-90 197.6 81.7)">P$DP</text>
<text x="206" y="83.3" transform="rotate(-90 206 83.3)">P$DG1</text>
<text x="208.7" y="83.3" transform="rotate(-90 208.7 83.3)">P$DG2</text>
<text x="211.5" y="83.3" transform="rotate(-90 211.5 83.3)">P$DG3</text>
<text x="214.3" y="80.1" transform="rotate(-90 214.3 80.1)">P$6</text>
<text x="222.6" y="80.3" transform="rotate(-90 222.6 80.3)">P$A</text>
<text x="225.3" y="80.2" transform="rotate(-90 225.3 80.2)">P$B</text>
<text x="228.1" y="80.3" transform="rotate(-90 228.1 80.3)">P$C</text>
<text x="230.9" y="80.4" transform="rotate(-90 230.9 80.4)">P$D</text>
<text x="233.7" y="80.2" transform="rotate(-90 233.7 80.2)">P$E</text>
<text x="236.4" y="80.1" transform="rotate(-90 236.4 80.1)">P$F</text>
<text x="239.2" y="80.4" transform="rotate(-90 239.2 80.4)">P$G</text>
<text x="242" y="81.7" transform="rotate(-90 242 81.7)">P$DP</text>
<text x="250.3" y="83.3" transform="rotate(-90 250.3 83.3)">P$DG1</text>
<text x="253.1" y="83.3" transform="rotate(-90 253.1 83.3)">P$DG2</text>
<text x="255.8" y="83.3" transform="rotate(-90 255.8 83.3)">P$DG3</text>
<text x="258.6" y="80.1" transform="rotate(-90 258.6 80.1)">P$6</text>
<text x="27.3" y="87.3">3</text>
<text x="27.3" y="84.5">4</text>
<text x="54.4" y="84.5">28</text>
<text x="62" y="85.7">VDD</text>
<text x="72.6" y="85.7">ROW0</text>
<text x="72.6" y="88.5">ROW1</text>
<text x="84.2" y="84.5">25</text>
<text x="84.2" y="87.3">24</text>
<text x="275.3" y="87.3">2</text>
<text x="275.3" y="84.5">1</text>
<text x="27.3" y="92.8">1</text>
<text x="27.3" y="90">2</text>
<text x="72.6" y="91.2">ROW2</text>
<text x="72.6" y="94">ROW3</text>
<text x="84.2" y="90">23</text>
<text x="84.2" y="92.8">22</text>
<text x="84.2" y="95.6">21</text>
<text x="275.3" y="95.6">1</text>
<text x="54.4" y="101.1">27</text>
<text x="72.6" y="96.8">ROW4</text>
<text x="72.6" y="99.6">ROW5</text>
<text x="84.2" y="98.3">20</text>
<text x="84.2" y="101.1">19</text>
<text x="275.3" y="98.3">2</text>
<text x="54.4" y="103.9">26</text>
<text x="62" y="102.3">SDA</text>
<text x="62" y="105.1">SCL</text>
<text x="72.6" y="102.3">ROW6</text>
<text x="72.6" y="105.1">ROW7</text>
<text x="72.6" y="107.9">ROW8</text>
<text x="84.2" y="103.9">18</text>
<text x="84.2" y="106.6">17</text>
<text x="275.3" y="106.6">1</text>
<text x="71.3" y="113.4">ROW10</text>
<text x="72.6" y="110.6">ROW9</text>
<text x="84.2" y="109.4">16</text>
<text x="84.2" y="112.2">15</text>
<text x="275.3" y="109.4">2</text>
<text x="71.3" y="116.2">ROW11</text>
<text x="71.3" y="119">ROW12</text>
<text x="84.2" y="115">14</text>
<text x="84.2" y="117.7">13</text>
<text x="71.3" y="121.7">ROW13</text>
<text x="71.3" y="124.5">ROW14</text>
<text x="84.2" y="120.5">12</text>
<text x="84.2" y="123.3">11</text>
<text x="71.3" y="127.3">ROW15</text>
<text x="84.2" y="126.1">10</text>
<text x="73" y="135.6">COM0</text>
<text x="84.2" y="134.4">2</text>
<text x="84.2" y="137.1">3</text>
<text x="73" y="138.3">COM1</text>
<text x="73" y="141.1">COM2</text>
<text x="73" y="143.9">COM3</text>
<text x="84.2" y="139.9">4</text>
<text x="84.2" y="142.7">5</text>
<text x="73" y="146.6">COM4</text>
<text x="73" y="149.4">COM5</text>
<text x="84.2" y="145.5">6</text>
<text x="84.2" y="148.2">7</text>
<text x="55.6" y="153.8">1</text>
<text x="62" y="155">VSS</text>
<text x="73" y="152.2">COM6</text>
<text x="73" y="155">COM7</text>
<text x="84.2" y="151">8</text>
<text x="84.2" y="153.8">9</text>
</g>
<g font-size="1.6">
<text x="92" y="57.2">F</text>
<text x="95.1" y="57.8">G</text>
<text x="95.6" y="54.1">A</text>
<text x="98.6" y="57.3">B</text>
<text x="106.9" y="59.9">L2</text>
<text x="107.7" y="55.9">L1</text>
<text x="115.7" y="56.8">L3</text>
<text x="136.3" y="57.2">F</text>
<text x="139.4" y="57.8">G</text>
<text x="140" y="54.1">A</text>
<text x="143" y="57.3">B</text>
<text x="180.7" y="57.2">F</text>
<text x="183.8" y="57.8">G</text>
<text x="184.3" y="54.1">A</text>
<text x="187.3" y="57.3">B</text>
<text x="225" y="57.2">F</text>
<text x="228.1" y="57.8">G</text>
<text x="228.6" y="54.1">A</text>
<text x="231.6" y="57.3">B</text>
<text x="91.4" y="61">E</text>
<text x="94.1" y="64.1">D</text>
<text x="97.2" y="64.2">DP</text>
<text x="97.9" y="61.1">C</text>
<text x="135.7" y="61">E</text>
<text x="138.4" y="64.1">D</text>
<text x="141.5" y="64.2">DP</text>
<text x="142.2" y="61.1">C</text>
<text x="180" y="61">E</text>
<text x="182.8" y="64.1">D</text>
<text x="185.8" y="64.2">DP</text>
<text x="186.6" y="61.1">C</text>
<text x="224.4" y="61">E</text>
<text x="227.1" y="64.1">D</text>
<text x="230.2" y="64.2">DP</text>
<text x="230.9" y="61.1">C</text>
</g>
</svg>
